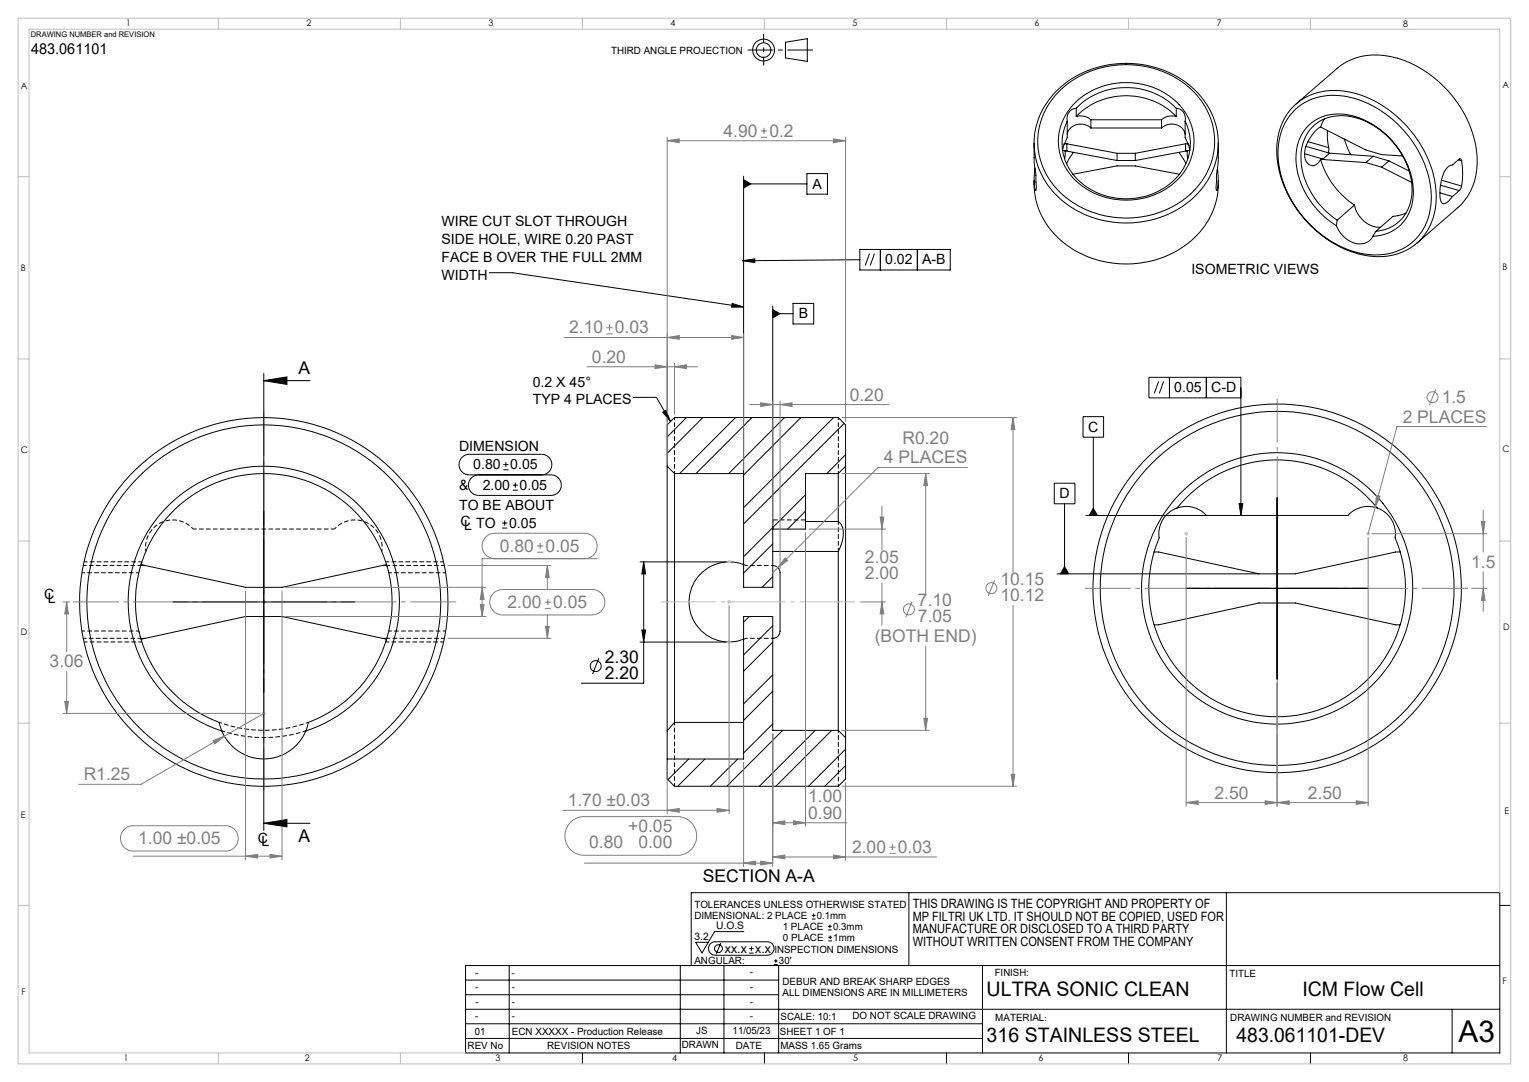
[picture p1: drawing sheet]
<svg xmlns="http://www.w3.org/2000/svg" width="420mm" height="297mm" viewBox="0 0 420 297" stroke-linecap="round" stroke-linejoin="round" font-family="sans-serif">
<path d="M38.1 157.2h-15.6M38.7 155.2h-15.8M39 154.2l-.3 .8M122.1 155.2h-15.8M122.4 157.2h-15.6M22.5 173.2h15.6M38.7 175.2h-15.8M106 176.2l.2-.7M106.8 173.2h15.6M122.1 175.2h-15.8M185.3 215.8v-17.5" fill="none" stroke="#000" stroke-width=".27" stroke-dasharray="1.3 .6" stroke-dashoffset=".4" stroke-linecap="butt"/>
<path d="M230.3 114.6v15.4M185.3 130v-15.4M106.8 157.2l-.5-2M38.1 173.2l.6 2M230.3 200.5v15.3" fill="none" stroke="#000" stroke-width=".27" stroke-dasharray="1.3 .6" stroke-dashoffset=".6" stroke-linecap="butt"/>
<path d="M53.1 145.2a7.5 7.5 0 0 0-8.8-1.8 7.5 7.5 0 0 0-4.2 8M104.9 151.4a7.5 7.5 0 0 0-4.2-8 7.5 7.5 0 0 0-8.8 1.8M84.7 198.3a35.3 35.3 0 0 1-24.5 0" fill="none" stroke="#000" stroke-width=".27" stroke-dasharray="1.3 .6" stroke-dashoffset=".5" stroke-linecap="butt"/>
<path d="M39 154.2h-15.9M91.9 145.2h-38.8M121.9 154.2h-15.9M212.3 145.2v-2.5M230.3 143.1v8.3M23.1 176.2h15.9M106 176.2h15.9M60.9 200.6a37.3 37.3 0 0 0 23.1 0" fill="none" stroke="#000" stroke-width=".27" stroke-dasharray="1.3 .6" stroke-dashoffset=".3" stroke-linecap="butt"/>
<g fill="none" stroke="#000" stroke-width=".27">
<path d="M215.8 11.6l6-1v6.3l-6-1zM284.1 39.3v4.9l.5 3.8 .1 3.3-.2 1a12.1 12.1 0 0 1-.2-6.2M290.2 25a27.9 27.9 0 0 1 39 .7 19.9 19.9 0 0 1-2.7 29.7 28 28 0 0 1-36.7-2.2 19.7 19.7 0 0 1 .4-28.2zM290.7 25.4a26.7 26.7 0 0 1 38.1 .7 19.1 19.1 0 0 1-3.1 28.3 26.8 26.8 0 0 1-35.8-2.9 18.9 18.9 0 0 1 .8-26.1zM292.3 39.5h.8M293.1 39.5l13.7 2.6M293.1 39.5v1.8M293.2 33.3a14.1 14.1 0 0 0 6.2 18.6 19.3 19.3 0 0 0 25.2-4.9 13.4 13.4 0 0 0 .9-13.7M293.2 33.3v4.5l-.9 1.8-.4 1.7h1.2M294.7 28.8a20.3 20.3 0 0 1 30.8 2 14.7 14.7 0 0 1-4.7 20.7 20.3 20.3 0 0 1-27.4-4.3 14.3 14.3 0 0 1 1.3-18.4zM295.6 29.7a19.4 19.4 0 0 1 27.5 0M295.6 29.7a2.82 2.82 0 0 0-2.4 3.6"/>
<path d="M295.6 32a4.3 4.3 0 0 1 4 .9M295.6 32a19.4 19.4 0 0 1 27.5 0M295.6 29.7v2.3M299.6 35.1a3.9 3.9 0 0 0-6.4 1.7M299.6 32.9v2.2M299.6 35.1h19.5M299.6 32.9h19.5M319.1 35.1a3.9 3.9 0 0 1 6.4 1.7M319.1 32.9v2.2M323.1 29.7a2.78 2.78 0 0 1 2.4 3.6M323.1 32a4.3 4.3 0 0 0-4 .9M323.1 29.7v2.3"/>
<path d="M325.5 33.3v4.5l1 2 .3 1.5h-1.2M325.6 39.5h.8M325.6 39.5l-13.7 2.6M325.6 39.5v1.8M334.6 39.3v4.9l-.4 3.7v4.4a4.9 4.9 0 0 0 .4-3.6l-.2-2.6M354.8 29.7a16.7 16.7 0 0 1 16.8-4.2 31.7 31.7 0 0 1 22.8 26.7 16.3 16.3 0 0 1-7.6 16.3 19.7 19.7 0 0 1-17.7-.2 31.8 31.8 0 0 1-18.4-25.7 17.6 17.6 0 0 1 4.1-12.9zM355.3 30.5a16.4 16.4 0 0 1 16.8-3.5 30.4 30.4 0 0 1 21 26.2 15.4 15.4 0 0 1-8.3 15.3 20.2 20.2 0 0 1-18.4-1.9 30.1 30.1 0 0 1-15.4-24.6 16.1 16.1 0 0 1 4.3-11.5zM356.1 28.5l11.2-9.7a17.7 17.7 0 0 1 17.5-2.5 31.6 31.6 0 0 1 21 27.2 16.8 16.8 0 0 1-5.4 13.5l-11.2 9.8M359.3 38.9l5.7 1.6M362.8 34.9a9.7 9.7 0 0 0-4.4 8.1 2.15 2.15 0 0 0 1.1 2.2 2.15 2.15 0 0 0 2.5-.4l.8-1.1M362.8 34.9l12.4 6.3 4.3 1.2 5.8 .4M363.8 32.6l-1 2.3"/>
<path d="M364.6 35.8v2l.4 2.7M369.3 38.2l1.7 4.3M204.3 49.4l1.9 1.1-1.9 1.1zM204.3 48.4v112.8h8v-77.2M204.3 50.5h17.4M221.7 47.7h5.6v5.6h-5.6zM284.1 49.6a21.7 21.7 0 0 0 13.7 20.4 27.7 27.7 0 0 0 32.4-7.1 19.8 19.8 0 0 0 4.4-13.3M292.5 41.4v2.2M292.5 41.4l14.3 2.7M293.1 41.3l-.6 .1M294.7 47.8l12.1-2.3h5.1l12.1 2.3M294.9 41.8l-1.9 3.1"/>
<path d="M306.8 42.1h5.1M306.8 42.1v2M306.8 44.1h5.1M311.9 42.1v2M323.8 41.8l2 3.1M325.6 41.3l.6 .1M326.2 41.4v2.2M326.2 41.4l-14.3 2.7M358.4 42.2l5 1.5M358.7 40.2l6.5 1.8M362.8 43.7a22.7 22.7 0 0 0 9.2 12.6M362.8 43.7l12.4 .9"/>
<path d="M363.4 43.7h-.6M365 40.5v.7l-.3 .7M365.2 42l-1.8 1.7M365.2 42l12 .9M372 56.3a7.6 7.6 0 0 0 7.2 6.1M372 56.3l-4.7 4.1M375.2 44.6l4.3 1.3M377.2 42.9l-2 1.7M377.2 42.9l4.3 1.3M379.5 45.9l8.2 4.2M381.5 44.2l-2 1.7M381.5 44.2l5.6 2.8"/>
<path d="M386.2 58.5l-1.3 .5-2.2 .4-4.8 4.1M395.5 52.9l3.5 1M395.7 50.8l5.1 1.5M396 49.5l5.5 1.6M400.6 43.9l.9 .2M400.8 52.3l-1.8 1.6M401.5 44.1l-.2-.4-.3-.1-2 1.7a3.8 3.8 0 0 0-2.9 3.4 12 12 0 0 0-.2 6.8 .95 .95 0 0 0 1.7 0l1.4-1.6M401.5 51.1l-.7 1.2M401.5 44.1a21.5 21.5 0 0 1 0 7M134.4 74.9h6.4l63.5 9.4M204 71.6l3.3-.6v1.1zM236.2 68.5h24.8v5.6h-24.8z"/>
<path d="M236.2 71.3l-32.2 .3M238.8 69.6l-1.1 3.3M240.2 69.6l-1.2 3.3M241.8 68.5v5.6M252 68.5v5.6M367.1 62a22.7 22.7 0 0 1-11.1-19.6 11.4 11.4 0 0 1 14-10.9 22.9 22.9 0 0 1 18.2 21.9 11.2 11.2 0 0 1-11.1 11.4M367.1 62a7.2 7.2 0 0 0 7.7 4.8l1.5-.9 .8-1.1M367.3 60.4a21.4 21.4 0 0 1-9.9-18.6 10.8 10.8 0 0 1 13.5-9.8 21.6 21.6 0 0 1 16.9 21.1 10.6 10.6 0 0 1-9.9 10.4M367.3 60.4l-.2 1.6M377.9 63.5l-.8 1.3M201.1 83.3l3.2 1h-3.3zM212.3 85l1.9 1.1-1.9 1.1z"/>
<path d="M212.3 86.1h5.5M217.8 83.3h5.7v5.6h-5.7zM72.5 102.5v125.5M72.5 104.5h12.7M72.5 104.5l6.3-1v2zM174 109.1h6.3l3.9 6.6M182.1 113.1l.9-.5 1.2 3.1zM188.6 114.6l-5.3 5.3M193.1 114.6l-9.8 9.8M202 114.6l-15.3 15.4M206.6 114.6l-15.4 15.4M215.5 114.6l-15.3 15.4"/>
<path d="M220 114.6l-15.7 15.8M229 114.6l-24.7 24.7M231.9 116.2l-27.6 27.6M297.5 114.4h5.6v5.6h-5.6zM318.2 104.7l-1.1 3.3M319.6 104.7l-1.1 3.3M321.2 103.6v5.6M331.4 103.6v5.6M340.9 109.2h-25.3v-5.6h25.3v37.9M131.5 130.3a2.82 2.82 0 0 0-2.8 2.9 2.82 2.82 0 0 0 2.8 2.8h19.8a2.82 2.82 0 0 0 2.9-2.8 2.82 2.82 0 0 0-2.9-2.9h-22.4a2.82 2.82 0 0 1-2.8-2.8 2.82 2.82 0 0 1 2.8-2.8h19.9a2.82 2.82 0 0 1 2.8 2.8 2.82 2.82 0 0 1-2.8 2.8M138.3 128.9h1.4M138.3 127.5h1.4"/>
<path d="M139 126.9v1.3M140.9 134.5h1.3M140.9 133.2h1.3M141.5 132.5v1.4M183.3 128v72.7M183.3 128v-11.4l2-2h45l2 2v11.4M183.3 128l2 2M185.3 130v68.3M185.3 130h19M221.3 135.8l-17 17M230.3 130v13.2M230.3 130h-9v15.2h-9"/>
<path d="M232.3 128v74.5M232.3 128l-2 2M232.3 124.8l-5.2 5.2M289.6 132.6h5.7v5.7h-5.7zM292.4 138.3v19.2M300.3 120v21.5M300.3 139.5l1.1 2h-2.2zM323.4 139.4a7.5 7.5 0 0 0-5 8.2 35.2 35.2 0 0 0 32.4 49.1 35.2 35.2 0 0 0 32.4-49.1 7.5 7.5 0 0 0-4.9-8.2M323.4 139.4a35.2 35.2 0 0 1 54.9 0M323.4 139.4a7.5 7.5 0 0 1 8 2.1M340.4 138.2h1l-.5 3.3zM350.8 136.5v50"/>
<path d="M378.3 139.4a7.5 7.5 0 0 0-8.1 2.1h-72M38.7 155.2h1.2M38.7 155l28.8 6.2h10l28.7-6.2M105.1 155.2h1.2M137.9 145h1.4M137.9 143.6h1.4M138.6 142.9v1.4M175.8 154.2h23.5M176.8 154.2l.5 3.3h-1zM176.8 154.2v33.3h-17.1M204.3 155a11 11 0 0 0-15 10.2 11 11 0 0 0 15 10.3M212.3 155.2a2.07 2.07 0 0 1 2 2v14.3a3.1 3.1 0 0 1-1 3.5l-1 .2"/>
<path d="M212.3 151.4h18M212.3 158.3l-3 2.9M212.3 149.3l-8 8M221.3 143.2h9M221.3 140.3l-4.9 4.9M230.3 151.4v49.1M230.3 143.2a4.3 4.3 0 0 1 1.2 5l-1.2 3.2M292.4 155.5l1.2 2h-2.3zM317 151.5h1.2l27.6 6M384.6 151.5h-1.2l-27.6 6h-65.5M38.7 175.2h1.2M38.7 175.5l28.8-6.3h10l28.7 6.3"/>
<path d="M47.4 165.2h50.1M105.1 175.2h1.2M175.8 176.2h23.5M176.3 172.9h1l-.5 3.3zM205.8 169.2l-1.5 1.6M212.3 171.8l-8 8M212.3 176.2l-8 8.1M317 171.5h1.2l27.6-6h10l27.6 6h1.2M325.8 161.5h50M164.5 180.7l-1.7 4.3M185.3 198.3l-2 2.4M185.3 198.3h19"/>
<path d="M212.3 185.2l-8 8M212.3 198.7l-8 8M212.3 189.7l-8 8M60.9 200.7a37.3 37.3 0 0 1-18.6-57.4 37.3 37.3 0 0 1 60.3 0 37.3 37.3 0 0 1-18.6 57.4M60.9 200.7a12.5 12.5 0 0 0 11.6 7.6 12.5 12.5 0 0 0 11.5-7.6M60.9 200.7l-.7-2.4a35.2 35.2 0 0 1-16-54.2 35.2 35.2 0 0 1 56.5 0 35.2 35.2 0 0 1-16 54.2l-.7 2.4M183.3 200.7v7.6M189.2 208.3l-5.7 5.7M193.6 208.3l-7.4 7.5M202.6 208.3l-7.5 7.5M215 200.5l-15.4 15.3M223.9 200.5l-15.3 15.3"/>
<path d="M228.5 200.5l-15.4 15.3M230.3 200.5h-18v-31.3h-8v39.1h-21M230.3 200.5l2 2M232.3 202.5v11.3l-2 2h-45l-2-2v-5.5M232.3 205.6l-10.2 10.2M232.3 210.1l-5.7 5.7M72.5 226h12.7M72.5 226l6.3-1v2zM195.1 259.1l1.2-.6h14.5a1.85 1.85 0 0 1 1.8 1.9 1.85 1.85 0 0 1-1.8 1.8h-14.3a1.87 1.87 0 0 1-1.7-1.1 1.87 1.87 0 0 1 .3-2zM198 258.9l-1.3 3M204.3 255.7h-8l-3.5 5.9-1.7-2.9h3.5M206.4 259.8v1.2"/>
<path d="M223 252.3h1M223 251.3h1M223.5 250.8v1M227.5 255.3h1M227.5 254.3h1M227.5 258.3h1M227.5 257.3h1M228 253.8v1M228 256.8v1M249.7 245v20M336.9 245v44M412 248.5h3"/>
<path d="M127.9 273h86M127.9 269h86M127.9 277h284.1M139.9 265v24M186.9 265v24M189.9 265v-20h222.1v44h-284.1v-24h284.1M198.9 265v24M205.8 261.6h1.2M205.8 260.4h1.2M212.6 264.8h1M212.6 263.8h1M213.1 263.3v1"/>
<path d="M213.9 265v24M269.9 265v24M398.9 277v12M127.9 285h142M127.9 281h142M160 289v3M210 289v3M260 289v3M310 289v3M360 289v3"/>
<circle cx="209.7" cy="13.8" r="3"/>
<circle cx="209.7" cy="13.8" r="2.01"/>
<circle cx="72.4" cy="165.2" r="48.6"/>
<circle cx="72.5" cy="165.2" r="50.6"/>
<circle cx="350.8" cy="161.5" r="50.6"/>
<circle cx="350.8" cy="161.5" r="48.6"/>
<circle cx="350.8" cy="161.5" r="37.2"/>
<circle cx="163.6" cy="182.8" r="1.49"/>
<circle cx="197.4" cy="260.4" r="1.08"/>
</g>
<path d="M204.9 155.2l-.6-.2M204.3 175.5l.6-.3" fill="none" stroke="#000" stroke-width=".27" stroke-dasharray="1.3 .6" stroke-linecap="butt"/>
<path d="M212.3 155.2h-7.4M204.9 175.2h7.4" fill="none" stroke="#000" stroke-width=".27" stroke-dasharray="1.3 .6" stroke-dashoffset=".7" stroke-linecap="butt"/>
<path d="M221.3 142.7h-9" fill="none" stroke="#000" stroke-width=".27" stroke-dasharray="1.3 .6" stroke-dashoffset="-.1" stroke-linecap="butt"/>
<g fill="none" stroke="#808080" stroke-width=".27">
<path d="M183.3 38.6l3.3-.5v1.1zM183.3 37.6v89.4M183.3 38.6h49M209 37.7h1.7M209 35.9h1.7M209.9 35.1v1.7M229 38.1l3.3 .5-3.3 .6zM232.3 37.6v78M155 92.6h49.3M166.5 91.6h1.8M166.5 90h1.8M167.4 89.1v1.7"/>
<path d="M183.3 92.6l3.3-.5v1zM185.3 99.7v13.9M201 92.1l3.3 .5-3.3 .5zM204.3 91.6v37.4M161.3 100.7h30.3M180 100.2l3.3 .5-3.3 .5zM185.3 100.7l3.3-.5v1zM205.9 111.1h38.2M209 110.6l3.3 .5-3.3 .5zM212.3 110.1v34.1M214.3 111.1l3.3-.5v1zM214.3 110.1v46.1"/>
<path d="M231.3 114.6h48M278.3 114.6l.5 3.3h-1.1zM278.3 114.6v42.5M394.4 106.9l-1.8 4.3M408.3 117.1h-24.6l-7.9 29.4M231.3 130h24M242.3 138.9v12.2M254.3 130l.5 3.3h-1zM254.3 130v32.9M265.7 128.3h-24.5l-28.9 28.9M378.1 136l1 .2-1.3 3.1zM123 155.2h28.3"/>
<path d="M135.9 153.3a3.5 3.5 0 0 1-3.5-3.4 3.5 3.5 0 0 1 3.5-3.5h24.6a3.5 3.5 0 0 1 3.5 3.5 3.5 3.5 0 0 1-3.5 3.4M147.5 151.6h1.8M147.5 149.9h1.8M148.4 149v1.7M150.4 155.2l.4 3.3h-1zM150.4 155.2v6.6M164 153.3h-31.6v15.9M215.7 153.1l.7 .7-2.7 2zM221.3 146.2v80.6M222.2 145.2h21.1M241.8 141.9h1l-.5 3.3zM273.2 159.3l-1.7 4.3"/>
<path d="M325.8 147.5v73.8M375.8 147.5v73.8M376.8 146.5h31.6M406.9 143.2h1l-.5 3.3zM407.4 140.2v11.3M407.4 156.9v10.9M17.3 165.2h1.7M18.3 165.2l.5 3.3h-1zM18.3 165.2v13.7M67.5 162.2v73.8M77.5 162.2v73.8M78.5 161.2h55"/>
<path d="M78.5 169.2h55M123 175.2h28.3M131.9 165.9h1.1l-.6 3.3zM132.4 161.2l.6 3.3h-1.1zM135.6 162.8l.9-.6 1.3-.4h24.8a3.5 3.5 0 0 1 3.5 3.5 3.5 3.5 0 0 1-3.5 3.5h-24.6a3.5 3.5 0 0 1-3.2-2.2 3.5 3.5 0 0 1 .8-3.8zM149.6 167h1.7M149.6 165.3h1.7M149.8 171.9h1l-.4 3.3zM150.4 168.8v6.4M150.5 164.4v1.8M200.3 166.2v57.2M236.4 165.2h6.9"/>
<path d="M242.3 165.2l.5 3.3h-1zM242.3 160.1v11.5M250.5 165.1l-1.7 4.3M254.3 177.3v23.2M278.3 166.1v49.7M404.2 161.5h4.2M407.4 161.5l.5 3.3h-1zM17.3 195.8h54.2M17.8 192.5h1l-.5 3.3zM18.3 184.3v11.5M72.5 195.8l-10.9 6.3M253.8 197.2h1l-.5 3.3z"/>
<path d="M350.8 187.5v33.8M58.5 203.3l3.1-1.2-2.6 2.1zM61.6 202.1l-22.9 13.2h-17.1M183.3 209.3v14.1M204.3 209.3v28.6M212.3 201.5v36.4M231.3 200.5h24M231.3 215.8h48M232.3 214.8v21.4M277.7 212.5h1.1l-.5 3.3zM347.5 219.8l3.3 .5-3.3 .5zM372.5 219.8l3.3 .5-3.3 .5z"/>
<path d="M34.1 227.6l.9-.6 1.3-.3h25.6a3.5 3.5 0 0 1 3.5 3.4 3.5 3.5 0 0 1-3.5 3.5h-25.3a3.5 3.5 0 0 1-3.2-2.2 3.5 3.5 0 0 1 .7-3.8zM36.6 235h40.9M67.5 235l3.3-.5v1zM74.2 234.5l3.3 .5-3.3 .5zM154.6 222.4h45.7M156.7 225.7l1.6-1.1 1.9-.4h25.8a5.3 5.3 0 0 1 5.3 5.3 5.3 5.3 0 0 1-5.3 5.3h-25.5a5.3 5.3 0 0 1-4.9-3.3 5.3 5.3 0 0 1 1.1-5.8zM160.5 236.9h51.8M183.3 222.4l3.3-.5v1.1zM197 221.9l3.3 .5-3.3 .6zM204.3 236.9l3.3-.5v1zM209 236.4l3.3 .5-3.3 .5zM212.3 225.8l3.3-.5v1z"/>
<path d="M212.3 235.2l3.3-.5v1zM212.3 225.8h20.4M212.3 235.2h45M218 225.3l3.3 .5-3.3 .5zM229 234.7l3.3 .5-3.3 .5zM244.3 234.2h1.7M244.3 232.5h1.7M245.1 231.7v1.7M325.8 220.3l3.3-.5v1zM350.8 220.3l3.3-.5v1zM375.8 220.3h-50"/>
<circle cx="393.5" cy="109" r="1.51"/>
<circle cx="249.7" cy="167.3" r="1.51"/>
<circle cx="272.3" cy="161.4" r="1.5"/>
</g>
<g fill="none" stroke="#c0c0c0" stroke-width=".27">
<path d="M5 5h410v287h-410zM60 5v3M110 5v3M160 5v3M210 5v3M260 5v3M310 5v3M360 5v3M5 48.5h3M412 48.5h3M5 98.5h3M412 98.5h3"/>
<path d="M5 148.5h3M199.8 154.2h1M199.9 153.9l.7 .7M200.3 153.7v1M200.6 153.9l-.7 .7M325.3 146.5h1M325.5 146.2l.7 .7M325.8 146v1M326.2 146.2l-.7 .7M375.3 146.5h1M375.5 146.2l.7 .7M375.8 146v1"/>
<path d="M376.2 146.2l-.7 .7M412 148.5h3M199.8 165.2h1M199.8 176.2h1M199.9 164.9l.7 .7M199.9 175.9l.7 .7M200.3 164.7v1M200.3 175.7v1M200.6 164.9l-.7 .7M200.6 175.9l-.7 .7M5 198.5h3M72 195.8h1"/>
<path d="M72.1 195.5l.7 .7M72.5 195.3v1M72.8 195.5l-.7 .7M412 198.5h3M5 248.5h3M412 245v-237h-404v281h119.9M60 289v3M110 289v3"/>
</g>
<path d="M209.8 9.3v8.7" fill="none" stroke="#000" stroke-width=".27" stroke-dasharray="15.2 1.3 1.3 1.3" stroke-dashoffset="12.8" stroke-linecap="butt"/>
<path d="M205.4 13.7h17.9" fill="none" stroke="#000" stroke-width=".27" stroke-dasharray="15.2 1.3 1.3 1.3" stroke-dashoffset="8.2" stroke-linecap="butt"/>
<path d="M181 165.2h54.4" fill="none" stroke="#c0c0c0" stroke-width=".27" stroke-dasharray="15.2 1.3 1.3 1.3" stroke-dashoffset="-.5" stroke-linecap="butt"/>
<path d="M125.3 165.2h-105.2M298 161.5h105.2" fill="none" stroke="#808080" stroke-width=".27" stroke-dasharray="15.2 1.3 1.3 1.3" stroke-dashoffset="2.6" stroke-linecap="butt"/>
<path d="M72.5 217.2v-104M350.8 213.4v-103.9" fill="none" stroke="#808080" stroke-width=".27" stroke-dasharray="15.2 1.3 1.3 1.3" stroke-dashoffset="3.3" stroke-linecap="butt"/>
<g fill="#000">
<path d="M72.5 104.5l6.3-1v2zM72.5 226l6.3-1v2z"/>
<path d="M182.1 113.1l.9-.5 1.2 3.1zM204.3 49.4l1.9 1.1-1.9 1.1zM212.3 85l1.9 1.1-1.9 1.1zM201.1 83.3l3.2 1h-3.3zM204 71.6l3.3-.6v1.1z"/>
<path d="M176.8 154.2l.5 3.3h-1zM176.3 172.9h1l-.5 3.3z"/>
</g>
<g fill="#808080">
<path d="M197 221.9l3.3 .5-3.3 .6zM183.3 222.4l3.3-.5v1.1z"/>
<path d="M372.5 219.8l3.3 .5-3.3 .5zM350.8 220.3l3.3-.5v1z"/>
<path d="M17.8 192.5h1l-.5 3.3zM18.3 165.2l.5 3.3h-1zM241.8 141.9h1l-.5 3.3zM242.3 165.2l.5 3.3h-1zM406.9 143.2h1l-.5 3.3zM407.4 161.5l.5 3.3h-1zM325.8 220.3l3.3-.5v1zM347.5 219.8l3.3 .5-3.3 .5z"/>
<path d="M201 92.1l3.3 .5-3.3 .5zM183.3 92.6l3.3-.5v1z"/>
<path d="M58.5 203.3l.5 .9 2.6-2.1zM150.4 155.2l.4 3.3h-1zM149.8 171.9h1l-.4 3.3zM132.4 161.2l.6 3.3h-1.1zM131.9 165.9h1.1l-.6 3.3zM254.3 130l.5 3.3h-1zM253.8 197.2h1l-.5 3.3zM278.3 114.6l.5 3.3h-1.1zM277.7 212.5h1.1l-.5 3.3zM215.7 153.1l-2 2.7 2.7-2zM378.1 136l-.3 3.3 1.3-3.1z"/>
<path d="M209 110.6l3.3 .5-3.3 .5zM214.3 111.1l3.3-.5v1zM212.3 225.8l3.3-.5v1zM218 225.3l3.3 .5-3.3 .5zM212.3 235.2l3.3-.5v1zM229 234.7l3.3 .5-3.3 .5z"/>
<path d="M183.3 38.6l3.3-.5v1.1zM229 38.1l3.3 .5-3.3 .6z"/>
<path d="M67.5 235l3.3-.5v1zM74.2 234.5l3.3 .5-3.3 .5z"/>
<path d="M185.3 100.7l3.3-.5v1zM180 100.2l3.3 .5-3.3 .5z"/>
<path d="M204.3 236.9l3.3-.5v1zM209 236.4l3.3 .5-3.3 .5z"/>
</g>
<path d="M340.4 138.2h1l-.5 3.3zM300.3 139.5l1.1 2h-2.2zM292.4 155.5l1.2 2h-2.3z" fill="#000"/>
<text font-size="8.2" x="400.6" y="286.1">A3</text>
<g font-size="5.5">
<text x="271" y="273.4">ULTRA SONIC CLEAN</text>
<text x="357.7" y="273.4">ICM Flow Cell</text>
<text x="271" y="286.1">316 STAINLESS STEEL</text>
<text x="339.6" y="286.1">483.061101-DEV</text>
</g>
<g font-size="4.8" fill="#808080">
<text x="198.8" y="37.5">4.90</text>
<text x="211.3" y="37.5">0.2</text>
<text x="156.3" y="91.5">2.10</text>
<text x="168.9" y="91.5">0.03</text>
<text x="162.6" y="99.6">0.20</text>
<text x="233.4" y="110">0.20</text>
<text x="396" y="110.6">1.5</text>
<text x="385.3" y="116">2 PLACES</text>
<text x="247.9" y="121.8">R0.20</text>
<text x="242.8" y="127.2">4 PLACES</text>
<text x="137.3" y="151.5">0.80</text>
<text x="149.9" y="151.5">0.05</text>
<text x="237.6" y="154.5">2.05</text>
<text x="404.1" y="155.8">1.5</text>
<text x="237.6" y="159">2.00</text>
<text x="274.8" y="160.5">10.15</text>
<text x="139.4" y="166.9">2.00</text>
<text x="152" y="166.9">0.05</text>
<text x="252.2" y="166.3">7.10</text>
<text x="274.8" y="165">10.12</text>
<text x="252.2" y="170.9">7.05</text>
<text x="240.3" y="176.2">(BOTH END)</text>
<text x="13.6" y="183.2">3.06</text>
<text x="23" y="214.2">R1.25</text>
<text x="155.9" y="221.3">1.70 ±0.03</text>
<text x="222" y="220.2">1.00</text>
<text x="333.6" y="219.2">2.50</text>
<text x="359.3" y="219.2">2.50</text>
<text x="222" y="224.7">0.90</text>
<text x="37.9" y="231.7">1.00 ±0.05</text>
<text x="161.9" y="232.9">0.80</text>
<text x="172.5" y="228.4">+0.05</text>
<text x="175.4" y="232.9">0.00</text>
<text x="234.1" y="234.1">2.00</text>
<text x="246.6" y="234.1">0.03</text>
</g>
<g font-size="4.8">
<text x="82" y="102.6">A</text>
<text x="166.1" y="181.9">2.30</text>
<text x="166.1" y="186.4">2.20</text>
<text x="82" y="231.2">A</text>
<text x="193.1" y="242">SECTION A-A</text>
</g>
<text font-size="4.1" x="8.6" y="14.9">483.061101</text>
<g font-size="3.9">
<text x="223.2" y="51.8">A</text>
<text x="121.3" y="62.1">WIRE CUT SLOT THROUGH</text>
<text x="121.3" y="67">SIDE HOLE, WIRE 0.20 PAST</text>
<text x="121.3" y="71.9">FACE B OVER THE FULL 2MM</text>
<text x="121.3" y="76.7">WIDTH</text>
<text x="243.2" y="72.6">0.02</text>
<text x="253.3" y="72.6">A-B</text>
<text x="327.3" y="75.3">ISOMETRIC VIEWS</text>
<text x="219.4" y="87.4">B</text>
<text x="146.3" y="106.1">0.2 X 45°</text>
<text x="322.6" y="107.7">0.05</text>
<text x="332.7" y="107.7">C-D</text>
<text x="146.3" y="111">TYP 4 PLACES</text>
<text x="298.9" y="118.5">C</text>
<text x="126.1" y="123.8">DIMENSION</text>
<text x="130" y="128.8">0.80</text>
<text x="140.2" y="128.8">0.05</text>
<text x="126.1" y="134.5">&amp;</text>
<text x="132.6" y="134.4">2.00</text>
<text x="142.7" y="134.4">0.05</text>
<text x="291" y="136.7">D</text>
<text x="126.1" y="140">TO BE ABOUT</text>
<text x="126.5" y="144.4">C</text>
<text x="127.5" y="145.5">L TO</text>
<text x="139.8" y="144.9">0.05</text>
<text x="12.1" y="164.5">C</text>
<text x="13.1" y="165.6">L</text>
<text x="70.8" y="231.3">C</text>
<text x="71.8" y="232.4">L</text>
</g>
<g font-size="3.5">
<text x="250.7" y="249.2">THIS DRAWING IS THE COPYRIGHT AND PROPERTY OF</text>
<text x="250.7" y="252.7">MP FILTRI UK LTD. IT SHOULD NOT BE COPIED, USED FOR</text>
<text x="250.7" y="256.2">MANUFACTURE OR DISCLOSED TO A THIRD PARTY</text>
<text x="250.7" y="259.8">WITHOUT WRITTEN CONSENT FROM THE COMPANY</text>
</g>
<text font-size="3.4" x="199.1" y="261.5">xx.x x.x</text>
<g font-size="2.8">
<text x="196.7" y="255.1">U.O.S</text>
<text x="190.8" y="258">3.2</text>
<text x="130.5" y="267.9">-</text>
<text x="140.5" y="268">-</text>
<text x="205.9" y="267.7">-</text>
<text x="130.5" y="271.8">-</text>
<text x="130.6" y="275.8">-</text>
<text x="140.6" y="271.9">-</text>
<text x="140.6" y="275.9">-</text>
<text x="206" y="275.8">-</text>
<text x="206" y="271.8">-</text>
<text x="130.6" y="279.8">-</text>
<text x="140.6" y="279.8">-</text>
<text x="205.9" y="279.7">-</text>
</g>
<g font-size="2.7">
<text x="167.9" y="14.9">THIRD ANGLE PROJECTION</text>
<text x="190.7" y="249.2">TOLERANCES UNLESS OTHERWISE STATED</text>
<text x="190.7" y="252.2">DIMENSIONAL: 2 PLACE</text>
<text x="215" y="255.2">1 PLACE</text>
<text x="224.4" y="252.2">0.1mm</text>
<text x="228.8" y="255.2">0.3mm</text>
<text x="212.7" y="261.5">INSPECTION DIMENSIONS</text>
<text x="215.1" y="258.2">0 PLACE</text>
<text x="228.9" y="258.2">1mm</text>
<text x="190.7" y="264.7">ANGULAR:</text>
<text x="214" y="264.7">30'</text>
<text x="273.3" y="267.9">FINISH:</text>
<text x="337.7" y="268.3">TITLE</text>
<text x="215" y="270.5">DEBUR AND BREAK SHARP EDGES</text>
<text x="215" y="273.5">ALL DIMENSIONS ARE IN MILLIMETERS</text>
<text x="214.4" y="279.9">SCALE: 10:1</text>
<text x="234.2" y="279.8">DO NOT SCALE DRAWING</text>
<text x="273.4" y="280.2">MATERIAL:</text>
<text x="338" y="280.3">DRAWING NUMBER and REVISION</text>
<text x="128.4" y="287.9">REV No</text>
<text x="130.4" y="284">01</text>
<text x="140.6" y="284">ECN XXXXX - Production Release</text>
<text x="150.3" y="287.9">REVISION NOTES</text>
<text x="187.3" y="287.7">DRAWN</text>
<text x="191.3" y="283.9">JS</text>
<text x="201.2" y="283.9">11/05/23</text>
<text x="202.1" y="287.9">DATE</text>
<text x="214.2" y="284.1">SHEET 1 OF 1</text>
<text x="214.4" y="287.9">MASS 1.65 Grams</text>
</g>
<g font-size="2.5">
<text x="34.6" y="7.2">1</text>
<text x="84.2" y="7.2">2</text>
<text x="134.2" y="7.2">3</text>
<text x="184.2" y="7.2">4</text>
<text x="234.2" y="7.2">5</text>
<text x="284.2" y="7.2">6</text>
<text x="334.2" y="7.2">7</text>
<text x="385.5" y="7.4">8</text>
<text x="5.7" y="24.4">A</text>
<text x="412.8" y="24.1">A</text>
<text x="5.7" y="74.4">B</text>
<text x="412.8" y="74.1">B</text>
<text x="5.7" y="124.4">C</text>
<text x="412.7" y="124.1">C</text>
<text x="412.9" y="172.8">D</text>
<text x="5.7" y="174.4">D</text>
<text x="5.7" y="224.4">E</text>
<text x="413.2" y="223.5">E</text>
<text x="5.9" y="273.3">F</text>
<text x="412.7" y="270">F</text>
<text x="34" y="291.3">1</text>
<text x="83.7" y="291.3">2</text>
<text x="136.1" y="291.1">3</text>
<text x="184.6" y="291.4">4</text>
<text x="234.4" y="291.4">5</text>
<text x="285.2" y="291.4">6</text>
<text x="334.5" y="291.2">7</text>
<text x="385.5" y="291.3">8</text>
</g>
<text font-size="2.1" x="8.5" y="10.3">DRAWING NUMBER and REVISION</text>
</svg>
